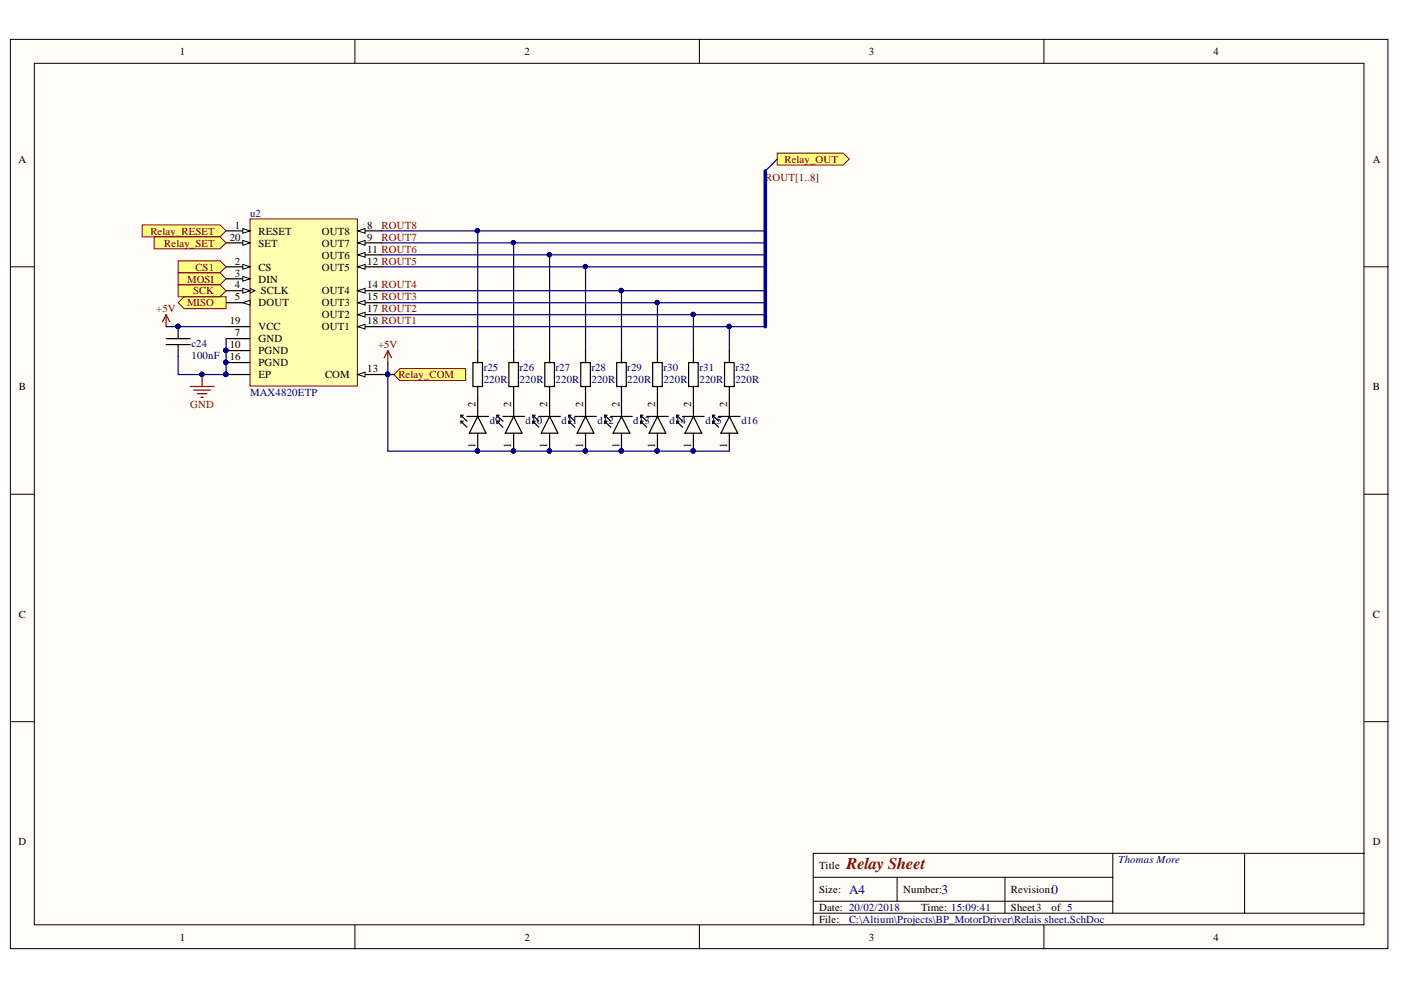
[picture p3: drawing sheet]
<svg xmlns="http://www.w3.org/2000/svg" width="297mm" height="210mm" viewBox="0 0 297 210" stroke-linecap="round" stroke-linejoin="round" font-family="sans-serif">
<g fill="#fffcf8" stroke="#000" stroke-width=".21">
<path d="M2.2 8.3h292.1v192.8h-292.1z"/>
<path d="M7.3 13.4h281.9v182.7h-281.9z"/>
</g>
<g fill="none" stroke="#000" stroke-width=".21">
<path d="M75.2 8.3v5.1M148.3 8.3v5.1M221.3 8.3v5.1M2.2 56.6h5.1M289.3 56.6h5.1M2.2 104.8h5.1M289.3 104.8h5.1M2.2 153h5.1M289.3 153h5.1M75.2 196.2v5M148.3 196.2v5M172.4 186h63.5"/>
<path d="M172.4 193.6h116.9M172.4 191.1h63.5M190.2 186v5.1M213.1 186v7.6M221.3 196.2v5M235.9 180.9v12.7M263.9 180.9h-91.5v15.3M289.3 180.9h-25.4v12.7"/>
</g>
<path d="M53 46.4h22.8v35.4h-22.8z" fill="#ffffb0" stroke="#800000" stroke-width=".21"/>
<path d="M47.9 49h5.1" fill="none" stroke="#000" stroke-width=".25"/>
<path d="M51.5 48.4l1.5 .6-1.5 .5z" fill="#fffcf8"/>
<path d="M51.5 48.4l1.5 .6-1.5 .5z" fill="none" stroke="#000" stroke-width=".21"/>
<path d="M47.9 56.6h5.1" fill="none" stroke="#000" stroke-width=".25"/>
<path d="M51.5 56.1l1.5 .5-1.5 .5z" fill="#fffcf8"/>
<path d="M51.5 56.1l1.5 .5-1.5 .5z" fill="none" stroke="#000" stroke-width=".21"/>
<path d="M47.9 59.1h5.1" fill="none" stroke="#000" stroke-width=".25"/>
<path d="M51.5 58.6l1.5 .5-1.5 .5z" fill="#fffcf8"/>
<path d="M51.5 58.6l1.5 .5-1.5 .5zM53 61.1l1 .5-1 .6" fill="none" stroke="#000" stroke-width=".21"/>
<path d="M47.9 61.6h5.1" fill="none" stroke="#000" stroke-width=".25"/>
<path d="M51.5 61.1l1.5 .5-1.5 .6z" fill="#fffcf8"/>
<path d="M51.5 61.1l1.5 .5-1.5 .6z" fill="none" stroke="#000" stroke-width=".21"/>
<path d="M47.9 64.2h5.1" fill="none" stroke="#000" stroke-width=".25"/>
<path d="M51.5 64.2l1.5-.5v1z" fill="#fffcf8"/>
<path d="M51.5 64.2l1.5-.5v1z" fill="none" stroke="#000" stroke-width=".21"/>
<path d="M47.9 51.5h5.1M47.9 71.8h5.1M47.9 74.3h5.1M47.9 76.9h5.1M47.9 69.3h5.1" fill="none" stroke="#000" stroke-width=".25"/>
<g fill="#000080" stroke="#000080" stroke-width=".21">
<circle cx="47.9" cy="74.3" r=".46"/>
<circle cx="47.9" cy="76.8" r=".46"/>
</g>
<path d="M51.5 51l1.5 .5-1.5 .5z" fill="#fffcf8"/>
<path d="M51.5 51l1.5 .5-1.5 .5z" fill="none" stroke="#000" stroke-width=".21"/>
<path d="M75.9 49h5.1" fill="none" stroke="#000" stroke-width=".25"/>
<path d="M75.9 49l1.5-.6v1.1z" fill="#fffcf8"/>
<path d="M75.9 49l1.5-.6v1.1z" fill="none" stroke="#000" stroke-width=".21"/>
<path d="M75.9 51.5h5.1" fill="none" stroke="#000" stroke-width=".25"/>
<path d="M75.9 51.5l1.5-.5v1z" fill="#fffcf8"/>
<path d="M75.9 51.5l1.5-.5v1z" fill="none" stroke="#000" stroke-width=".21"/>
<path d="M75.9 54h5.1" fill="none" stroke="#000" stroke-width=".25"/>
<path d="M75.9 54l1.5-.5v1z" fill="#fffcf8"/>
<path d="M75.9 54l1.5-.5v1z" fill="none" stroke="#000" stroke-width=".21"/>
<path d="M75.9 56.6h5.1" fill="none" stroke="#000" stroke-width=".25"/>
<path d="M75.9 56.6l1.5-.5v1z" fill="#fffcf8"/>
<path d="M75.9 56.6l1.5-.5v1z" fill="none" stroke="#000" stroke-width=".21"/>
<path d="M75.9 61.6h5.1" fill="none" stroke="#000" stroke-width=".25"/>
<path d="M75.9 61.6l1.5-.5v1.1z" fill="#fffcf8"/>
<path d="M75.9 61.6l1.5-.5v1.1z" fill="none" stroke="#000" stroke-width=".21"/>
<path d="M75.9 64.2h5.1" fill="none" stroke="#000" stroke-width=".25"/>
<path d="M75.9 64.2l1.5-.5v1z" fill="#fffcf8"/>
<path d="M75.9 64.2l1.5-.5v1z" fill="none" stroke="#000" stroke-width=".21"/>
<path d="M75.9 66.7h5.1" fill="none" stroke="#000" stroke-width=".25"/>
<path d="M75.9 66.7l1.5-.5v1z" fill="#fffcf8"/>
<path d="M75.9 66.7l1.5-.5v1z" fill="none" stroke="#000" stroke-width=".21"/>
<path d="M75.9 69.3h5.1" fill="none" stroke="#000" stroke-width=".25"/>
<path d="M75.9 69.3l1.5-.5v1z" fill="#fffcf8"/>
<path d="M75.9 69.3l1.5-.5v1z" fill="none" stroke="#000" stroke-width=".21"/>
<path d="M75.9 79.4h5.1" fill="none" stroke="#000" stroke-width=".25"/>
<path d="M75.9 79.4l1.5-.5v1z" fill="#fffcf8"/>
<path d="M75.9 79.4l1.5-.5v1z" fill="none" stroke="#000" stroke-width=".21"/>
<path d="M47.9 79.4h5.1" fill="none" stroke="#000" stroke-width=".25"/>
<g fill="#000080" stroke="#000080" stroke-width=".21">
<circle cx="47.9" cy="79.4" r=".47"/>
<circle cx="47.9" cy="74.3" r=".46"/>
<circle cx="47.9" cy="76.8" r=".46"/>
</g>
<g fill="#ffff80" stroke="#800000" stroke-width=".21">
<path d="M37.8 55.3h8.9l1.2 1.3-1.2 1.2h-8.9z" fill-rule="evenodd"/>
<path d="M37.8 57.8h8.9l1.2 1.3-1.2 1.3h-8.9z" fill-rule="evenodd"/>
<path d="M37.8 64.2l1.2-1.3h8.9v2.6h-8.9z" fill-rule="evenodd"/>
<path d="M37.8 60.4h8.9l1.2 1.2-1.2 1.3h-8.9z" fill-rule="evenodd"/>
</g>
<path d="M35.2 66.7l-.7 1.5M35.2 66.7l.8 1.5M35.2 66.7v2.6M42.8 79.4v2.5M40.3 81.9h5.1M41.1 82.7h3.5M41.8 83.5h2.1M42.6 84.2h.5" fill="none" stroke="#800000" stroke-width=".25"/>
<circle cx="42.8" cy="79.4" r=".46" fill="#000080" stroke="#000080" stroke-width=".21"/>
<path d="M164.8 33.7l-2.5 2.6" fill="none" stroke="#000080" stroke-width=".25"/>
<g fill="#ffff80" stroke="#800000" stroke-width=".21">
<path d="M164.8 32.5h14l1.2 1.2-1.2 1.3h-14z" fill-rule="evenodd"/>
<path d="M83.5 79.4l1.3-1.3h13.9v2.6h-13.9z" fill-rule="evenodd"/>
<path d="M30.1 47.7h16.6l1.2 1.3-1.2 1.2h-16.6z" fill-rule="evenodd"/>
<path d="M32.7 50.2h14l1.2 1.3-1.2 1.3h-14z" fill-rule="evenodd"/>
</g>
<g fill="none" stroke="#000" stroke-width=".25">
<path d="M35.2 71.8h5.1M35.2 73.1h5.1M37.8 69.3v2.5M37.8 73.1v2.5M100.3 76.9h2v5h-2zM101.3 74.3v2.6M107.9 76.9h2v5h-2zM108.9 74.3v2.6M115.5 76.9h2v5h-2zM116.5 74.3v2.6M123.1 76.9h2.1v5h-2.1zM124.1 74.3v2.6"/>
<path d="M130.8 76.9h2v5h-2zM131.8 74.3v2.6M138.4 76.9h2v5h-2zM139.4 74.3v2.6M146 76.9h2v5h-2zM147 74.3v2.6M153.6 76.9h2.1v5h-2.1zM154.6 74.3v2.6M97.7 89.3l1.3 1.3M97.7 88l1.3 1.3M98.2 89.3h-.5v.5M98.2 88h-.5v.5"/>
<path d="M99 88.3h4.6M101.3 88.3l1.8 3.5h-3.6zM101.3 81.9v6.4M105.3 89.3l1.3 1.3M105.3 88l1.3 1.3M105.9 89.3h-.6v.5M105.9 88h-.6v.5M106.6 88.3h4.6M108.9 88.3l1.8 3.5h-3.6zM108.9 81.9v6.4M108.9 91.8v3.9M113 89.3l1.2 1.3"/>
<path d="M114.2 88.3h4.6M116.5 88.3l1.8 3.5h-3.6zM116.5 81.9v6.4M116.5 91.8v3.9M120.6 89.3l1.3 1.3M121.9 88.3h4.5M124.1 88.3l1.8 3.5h-3.5zM124.1 81.9v6.4M124.1 91.8v3.9M128.2 89.3l1.3 1.3M129.5 88.3h4.6M131.8 88.3l1.7 3.5h-3.5z"/>
<path d="M131.8 81.9v6.4M131.8 91.8v3.9M135.8 89.3l1.3 1.3M137.1 88.3h4.6M139.4 88.3l1.8 3.5h-3.6zM139.4 81.9v6.4M139.4 91.8v3.9M143.5 89.3l1.2 1.3M144.7 88.3h4.6M147 88.3l1.8 3.5h-3.6zM147 81.9v6.4M147 91.8v3.9"/>
<path d="M151.1 89.3l1.2 1.3M152.3 88.3h4.6M154.6 88.3l1.8 3.5h-3.5zM154.6 81.9v6.4M154.6 91.8v3.9"/>
</g>
<g fill="#000080" stroke="#000080" stroke-width=".21">
<circle cx="37.7" cy="69.2" r=".46"/>
<circle cx="108.9" cy="95.6" r=".46"/>
<circle cx="116.5" cy="95.6" r=".46"/>
<circle cx="124.1" cy="95.6" r=".46"/>
<circle cx="131.7" cy="95.6" r=".46"/>
<circle cx="139.3" cy="95.6" r=".46"/>
<circle cx="147" cy="95.6" r=".46"/>
<circle cx="154.6" cy="69.2" r=".46"/>
<circle cx="147" cy="66.7" r=".46"/>
<circle cx="139.3" cy="64.1" r=".46"/>
<circle cx="131.7" cy="61.6" r=".47"/>
<circle cx="124.1" cy="56.5" r=".46"/>
<circle cx="116.5" cy="54" r=".46"/>
<circle cx="108.9" cy="51.4" r=".46"/>
<circle cx="101.2" cy="48.9" r=".46"/>
<circle cx="42.8" cy="79.4" r=".46"/>
<circle cx="47.9" cy="79.4" r=".47"/>
<circle cx="47.9" cy="76.8" r=".46"/>
<circle cx="47.9" cy="74.3" r=".46"/>
<circle cx="82.2" cy="79.4" r=".46"/>
</g>
<path d="M82.2 74.3l-.7 1.6M82.2 74.3l.8 1.6M82.2 74.3v2.6" fill="none" stroke="#800000" stroke-width=".25"/>
<g fill="none" stroke="#000080" stroke-width=".25">
<path d="M81 56.6h81.3M81 54h81.3M81 51.5h81.3M81 49h81.3M101.3 49v25.3M108.9 51.5v22.8M116.5 54v20.3M124.1 56.6v17.7M35.2 69.3h12.7M47.9 71.8v7.6h-10.1v-3.8M81 69.3h81.3M81 66.7h81.3"/>
<path d="M81 64.2h81.3M81 61.6h81.3M81 79.4h2.5M82.2 76.9v18.8h72.4M131.8 61.6v12.7M139.4 64.2v10.1M147 66.7v7.6M154.6 69.3v5"/>
</g>
<path d="M162.3 36.3v33" fill="none" stroke="#000080" stroke-width=".76"/>
<text font-size="4.9" fill="#000080" x="100.5" y="94.8">PId901</text>
<text font-size="3.5" fill="#800000" x="179.5" y="184.3">Relay Sheet</text>
<g font-size="2.8" fill="#000080">
<text x="180" y="189.5">A4</text>
<text x="199.6" y="189.5">3</text>
<text x="223" y="189.5">0</text>
</g>
<g font-size="2.5">
<text x="111.5" y="89.6">COd10</text>
<text x="118.9" y="89.6">COd11</text>
<text x="126.6" y="89.6">COd12</text>
<text x="134.1" y="89.6">COd13</text>
<text x="141.8" y="89.6">COd14</text>
<text x="149.6" y="89.6">COd15</text>
</g>
<g font-size="2.3">
<text x="38.1" y="11.7">1</text>
<text x="111.2" y="11.7">2</text>
<text x="184.2" y="11.7">3</text>
<text x="257.3" y="11.7">4</text>
<text x="3.9" y="34.5">A</text>
<text x="291" y="34.5">A</text>
<text x="48.7" y="51">20</text>
<text x="49.8" y="48.5">1</text>
<text x="54.8" y="49.8">RESET</text>
<text x="54.8" y="52.3">SET</text>
<text x="68.2" y="49.8">OUT8</text>
<text x="68.2" y="52.3">OUT7</text>
<text x="77.9" y="48.5">8</text>
<text x="77.9" y="51">9</text>
<text x="77.9" y="53.6">11 ROUT6</text>
<text x="49.8" y="56.1">2</text>
<text x="49.8" y="58.6">3</text>
<text x="54.8" y="57.4">CS</text>
<text x="54.8" y="59.9">DIN</text>
<text x="68.2" y="54.8">OUT6</text>
<text x="68.2" y="57.4">OUT5</text>
<text x="77.9" y="56.1">12 ROUT5</text>
<text x="49.8" y="61.2">4</text>
<text x="49.8" y="63.7">5</text>
<text x="54.8" y="65">DOUT</text>
<text x="55.3" y="62.4">SCLK</text>
<text x="68.2" y="62.4">OUT4</text>
<text x="68.2" y="65">OUT3</text>
<text x="77.9" y="61.2">14 ROUT4</text>
<text x="77.9" y="63.7">15 ROUT3</text>
<text x="48.7" y="68.8">19</text>
<text x="49.8" y="71.3">7</text>
<text x="54.8" y="70">VCC</text>
<text x="68.2" y="67.5">OUT2</text>
<text x="68.2" y="70">OUT1</text>
<text x="77.9" y="66.2">17 ROUT2</text>
<text x="77.9" y="68.8">18 ROUT1</text>
<text x="48.7" y="73.8">10</text>
<text x="48.7" y="76.4">16</text>
<text x="54.8" y="72.6">GND</text>
<text x="54.8" y="75.1">PGND</text>
<text x="54.8" y="77.6">PGND</text>
<text x="4" y="82.7">B</text>
<text x="54.8" y="80.2">EP</text>
<text x="68.9" y="80.2">COM</text>
<text x="77.9" y="78.9">13</text>
<text x="291" y="82.7">B</text>
<text x="100.8" y="86.3" transform="rotate(-90 100.8 86.3)">2</text>
<text x="108.4" y="86.3" transform="rotate(-90 108.4 86.3)">2</text>
<text x="116" y="86.3" transform="rotate(-90 116 86.3)">2</text>
<text x="123.6" y="86.3" transform="rotate(-90 123.6 86.3)">2</text>
<text x="131.3" y="86.3" transform="rotate(-90 131.3 86.3)">2</text>
<text x="138.9" y="86.3" transform="rotate(-90 138.9 86.3)">2</text>
<text x="146.5" y="86.3" transform="rotate(-90 146.5 86.3)">2</text>
<text x="154.1" y="86.3" transform="rotate(-90 154.1 86.3)">2</text>
<text x="100.8" y="95" transform="rotate(-90 100.8 95)">1</text>
<text x="108.4" y="95" transform="rotate(-90 108.4 95)">1</text>
<text x="116" y="95" transform="rotate(-90 116 95)">1</text>
<text x="123.6" y="95" transform="rotate(-90 123.6 95)">1</text>
<text x="131.3" y="95" transform="rotate(-90 131.3 95)">1</text>
<text x="138.9" y="95" transform="rotate(-90 138.9 95)">1</text>
<text x="146.5" y="95" transform="rotate(-90 146.5 95)">1</text>
<text x="154.1" y="95" transform="rotate(-90 154.1 95)">1</text>
<text x="4" y="130.9">C</text>
<text x="291" y="130.9">C</text>
<text x="3.9" y="179.2">D</text>
<text x="291" y="179.2">D</text>
<text x="173.7" y="184.3">Title</text>
<text x="173.7" y="189.3">Size:</text>
<text x="191.5" y="189.3">Number:</text>
<text x="214.3" y="189.3">Revision:</text>
<text x="173.7" y="193.1">Date: 20/02/2018</text>
<text x="173.7" y="195.7">File:</text>
<text x="195.3" y="193.1">Time: 15:09:41</text>
<text x="214.3" y="193.1">Sheet3</text>
<text x="223" y="193.1">of 5</text>
<text x="38.1" y="199.5">1</text>
<text x="111.2" y="199.5">2</text>
<text x="184.2" y="199.5">3</text>
<text x="257.3" y="199.5">4</text>
</g>
<g font-size="2.3" fill="#800000">
<text x="166.3" y="34.5">Relay_OUT</text>
<text x="162.3" y="38.3">ROUT[1..8]</text>
<text x="31.9" y="49.8">Relay_RESET</text>
<text x="34.8" y="52.3">Relay_SET</text>
<text x="80.9" y="51">ROUT7</text>
<text x="80.9" y="48.5">ROUT8</text>
<text x="39.7" y="59.9">MOSI</text>
<text x="41.4" y="57.4">CS1</text>
<text x="39.7" y="65">MISO</text>
<text x="40.9" y="62.4">SCK</text>
<text x="33.1" y="66.2">+5V</text>
<text x="80.2" y="73.8">+5V</text>
<text x="84.5" y="80.2">Relay_COM</text>
<text x="40.3" y="86.5">GND</text>
</g>
<g font-size="2.3" fill="#000080">
<text x="53" y="46">u2</text>
<text x="40.6" y="73.6">c24</text>
<text x="40.6" y="76.1">100nF</text>
<text x="53" y="84">MAX4820ETP</text>
<text x="102.6" y="78.7">r25</text>
<text x="102.6" y="81.2">220R</text>
<text x="110.2" y="78.7">r26</text>
<text x="110.2" y="81.2">220R</text>
<text x="117.8" y="78.7">r27</text>
<text x="117.8" y="81.2">220R</text>
<text x="125.4" y="78.7">r28</text>
<text x="125.4" y="81.2">220R</text>
<text x="133" y="78.7">r29</text>
<text x="133" y="81.2">220R</text>
<text x="140.7" y="78.7">r30</text>
<text x="140.7" y="81.2">220R</text>
<text x="148.3" y="78.7">r31</text>
<text x="148.3" y="81.2">220R</text>
<text x="155.9" y="78.7">r32</text>
<text x="155.9" y="81.2">220R</text>
<text x="103.8" y="89.8">d9</text>
<text x="111.4" y="89.8">d10</text>
<text x="119.1" y="89.8">d11</text>
<text x="126.7" y="89.8">d12</text>
<text x="134.3" y="89.8">d13</text>
<text x="142" y="89.8">d14</text>
<text x="149.6" y="89.8">d15</text>
<text x="157.2" y="89.8">d16</text>
<text x="237.2" y="183">Thomas More</text>
<text x="180" y="195.7">C:\Altium\Projects\BP_MotorDriver\Relais sheet.SchDoc</text>
</g>
</svg>
